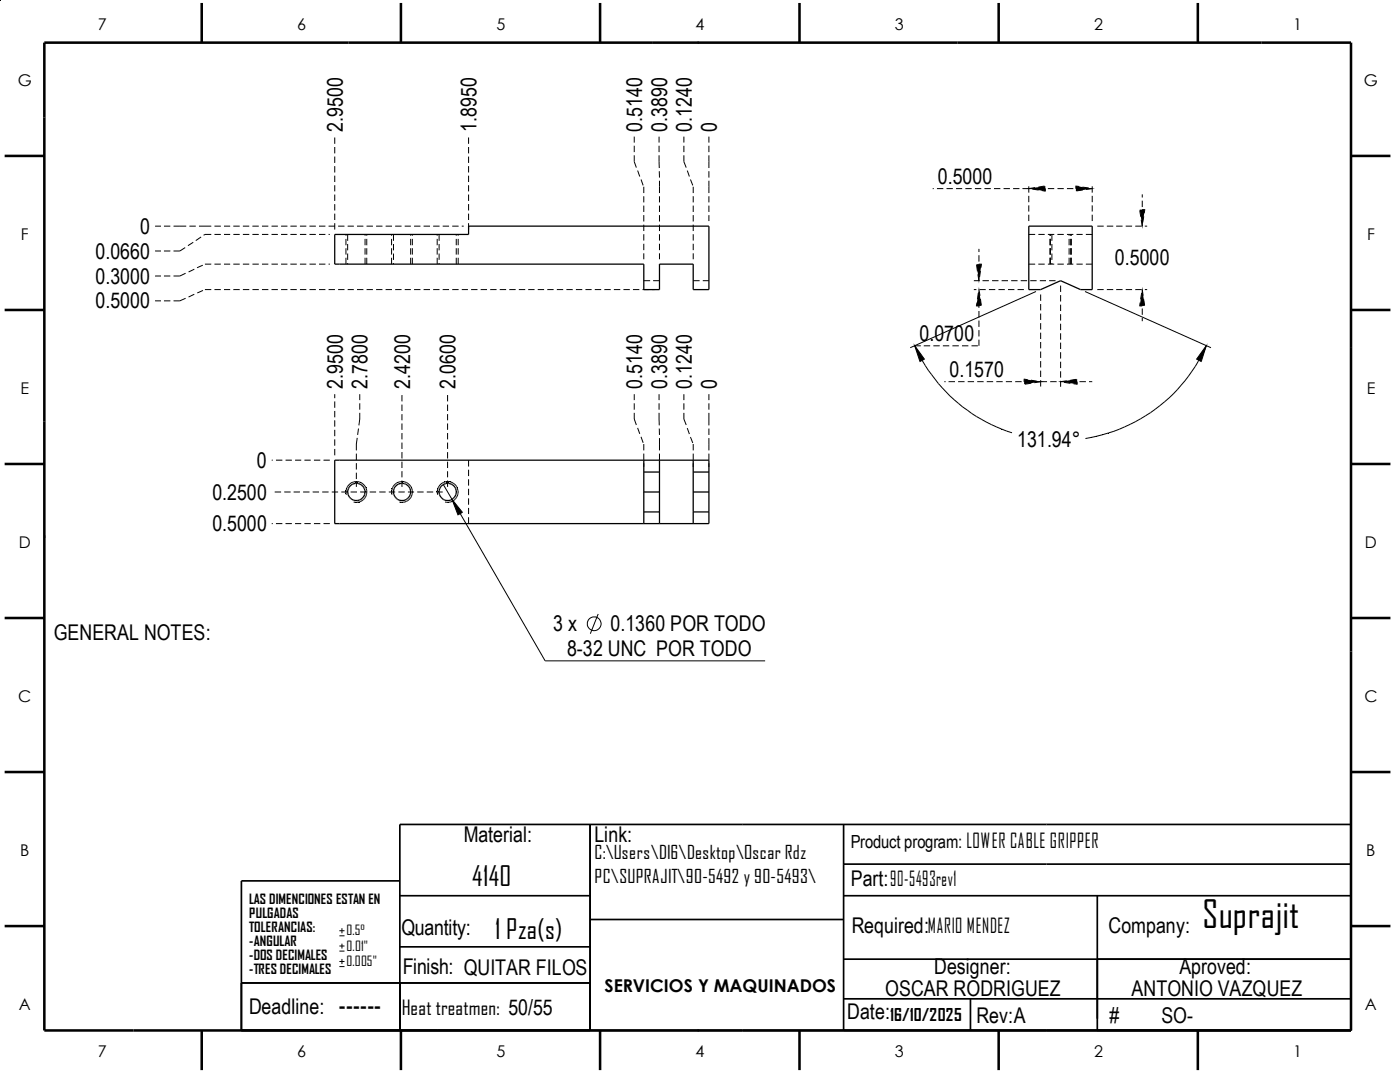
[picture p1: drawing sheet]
<svg xmlns="http://www.w3.org/2000/svg" width="279mm" height="216mm" viewBox="0 0 279 216" stroke-linecap="round" stroke-linejoin="round" font-family="sans-serif">
<g fill="#000">
<path d="M205.3 37.6l3.3-.5v1zM204.8 37.6l.5 .1zM204.8 37.6l.5-.1zM208.6 38.1l.1 .1zM214.6 37l.1 .1zM214.7 37.1l3.3 .5-3.3 .5zM218 37.5l.5 .1zM218 37.6h.5zM194.9 52.7h1l-.5 3.3zM195.4 57.8l.5 3.2h-1zM195.4 57.2v.6zM195.4 56v.6z"/>
<path d="M195.3 56l.1 .6zM195.9 52.7l.1-.1zM227.5 41.8h1l-.5 3.3zM228 57.8l.5 3.2h-1zM228 57.2v.6zM228 45.1v.6zM227.9 45.1l.1 .6zM228.5 41.8l.1-.1zM182.5 69l2 2.7-.9 .4zM182.3 68.5l.2 .5zM182.3 68.5l.3 .4zM183.6 72.1v.2z"/>
<path d="M184.5 71.7h.1zM185.9 74.8h-.1zM186.5 75.7l.1-.1zM188.8 78.2l-.1 .1zM194.8 61.1l.1-.1zM204.3 75.6h.1zM204.4 75.6l3.3 .6-3.3 .5zM207.7 76.1l.5 .1zM207.7 76.2h.5zM211.7 76.2l3.3-.6v1.1zM211.1 76.2h.6zM215 76.7l.1 .1z"/>
<path d="M227.3 61.1l.2-.1zM238.7 71.7h.1zM239.7 72.1l.1 .2zM240.7 69l-1 3.1-.9-.4zM241 68.5l-.3 .5zM241 68.5l-.2 .5zM69.3 98.1h.1zM69.3 98.4h.1zM69.4 97.4l.2 .1zM69.4 97.5h.2zM69.6 99l-.1 .1zM69.7 99.3l.1-.1z"/>
<path d="M69.8 96.9l.1 .1zM70 99.4l-.1 .2zM70.1 96.6v.2zM70 96.7l.1 .1zM70.1 99.7h.1zM70.3 96.5l.1 .1zM70.5 99.8v.1zM70.6 96.4l.1 .1zM70.8 99.9v.1zM71 96.3v.1zM71.1 99.9v.1zM71.3 96.3v.1z"/>
<path d="M71.4 99.9l.1 .1zM71.6 96.4v.1zM71.7 99.8l.1 .1zM71.9 96.5v.1zM72 99.7h.1zM72.2 96.7l-.1 .1zM72.2 96.6l-.1 .2zM72.3 99.4v.2zM72.3 97l.2-.1zM72.4 96.9l-.1 .1zM72.6 96.5l-.1 .1zM72.5 99.2l.1 .1z"/>
<path d="M72.6 97.2h.1zM72.6 99l.2 .1zM72.8 96.7l-.1 .1zM72.7 96.8l.1-.1zM72.7 97.5h.1zM72.7 97.5l.1-.1zM72.8 98.7l.1 .1zM72.8 98.7h.1zM72.8 98.4h.1zM72.8 97.8l.1-.1zM72.9 98.1h.1zM78.4 98.1h.1z"/>
<path d="M78.4 98.4h.1zM78.4 97.7l.2 .1zM78.5 98.7h.1zM78.5 97.4l.2 .1zM78.5 97.5h.2zM78.6 99h.1zM78.6 99.1l.1-.1zM78.8 99.3l.1-.1zM78.9 96.9l.1 .1zM79 99.6l.1-.2zM79.1 99.4l-.1 .2zM79.2 96.6v.2z"/>
<path d="M79.1 96.7l.1 .1zM79.4 96.5l.1 .1zM79.6 99.8v.1zM79.8 96.4v.1zM79.7 96.4l.1 .1zM79.9 99.9v.1zM80.1 96.3v.1zM80.2 99.9v.1zM80.4 96.3v.1zM80.6 99.9v.1zM80.7 96.4v.1zM80.9 99.8v.1z"/>
<path d="M81 96.5v.1zM81.1 99.7h.1zM81.3 96.7l-.1 .1zM81.3 96.6l-.1 .2zM81.4 99.4v.2zM81.5 97l.1-.1zM81.6 96.9l-.1 .1zM81.6 96.6l.1-.1zM81.6 99.2l.1 .1zM81.7 97.2h.1zM81.7 99l.2 .1zM81.9 96.7l-.1 .1z"/>
<path d="M81.8 96.8l.1-.1zM81.8 97.5h.2zM81.9 97.4l-.1 .1zM81.9 98.7l.1 .1zM81.9 98.7h.1zM81.9 97.8l.1-.1zM82 98.4h.1zM82 98.1h.1zM87.5 96.9l.1 .1zM87.5 98.1h.1zM87.5 98.4h.1zM87.5 97.7l.2 .1z"/>
<path d="M87.6 98.7h.1zM87.6 97.4l.2 .1zM87.6 97.5h.2zM87.7 99h.1zM87.7 99.1l.1-.1zM87.8 97.2h.1zM87.9 99.3l.1-.1zM88 96.9l.1 .1zM88.2 99.4l-.1 .2zM88.3 96.6v.2zM88.3 96.7v.1zM88.4 99.7h.1z"/>
<path d="M88.6 96.5v.1zM88.5 96.5l.1 .1zM88.7 99.8v.1zM88.9 96.4v.1zM89 99.9v.1zM89.2 96.3v.1zM89.3 99.9v.1zM89.5 96.3v.1zM89.7 99.9v.1zM89.8 96.4v.1zM90 99.8v.1zM90.1 96.5v.1z"/>
<path d="M90.2 99.7l2.1 2.5-.9 .5zM89.9 99.2l.3 .5zM90.2 99.7h.1zM90.4 96.7l-.1 .1zM90.4 96.6l-.1 .2zM90.5 99.4l.1 .2zM90.6 97l.1-.1zM90.7 96.9l-.1 .1zM90.7 99.2l.1 .1zM90.7 99.7l.1 .1zM90.8 97.2h.1zM90.8 99l.2 .1z"/>
<path d="M90.9 99.5l.1 .1zM90.9 97.5h.2zM90.9 97.5l.2-.1zM91 98.7l.1 .1zM91 98.7h.1zM91 97.8l.1-.1zM91.1 98.4h.1zM91.1 98.1h.1zM191.3 80.5l-.1 .1zM191.2 80.6l.1-.1zM193 81.8v.1zM228.6 83l.1 .1z"/>
<path d="M231.5 80.9l.1 .1zM91.4 102.7v.2zM92.3 102.2l.1 .1z"/>
</g>
<g fill="none" stroke="#000" stroke-width=".2">
<path d="M66.8 27.4v1.3M66.8 29.3v1.3M66.8 31.2v1.3M66.8 33.1v1.3M66.8 35.1v1.2M66.8 37v1.2M66.8 38.8v1.3M93.5 27.4v1.3M93.5 29.3v1.3M93.5 31.2v1.3M93.5 33.1v1.3M93.5 35.1v1.2"/>
<path d="M93.5 37v1.2M93.5 38.8v1.3M126.6 27.3v1.1M126.6 29.1v1.3M126.6 31v1.3l.4 1.1M127.3 34l.4 1.2M127.9 35.8l.5 1.2M128.5 37.3v1.2M128.5 39.2v1.2M131.5 27.3v1.1M131.5 29.1v1.3M131.5 31l.1 2.5"/>
<path d="M131.6 34.2v1.2M131.6 36.1v2.4M131.6 39.2v1.2M136.5 27.3v1.1M136.5 29.1v1.3M136.5 31v1.3l.4 1.1M137.2 34l.4 1.2M137.8 35.8l.5 1.2M138.3 37.3v1.2M138.3 39.2v1.2M141.5 27.3v1.1M141.5 29.1v1.3"/>
<path d="M141.5 31v2.5M141.5 34.2v1.2M141.5 36.1v2.4M141.5 39.2v1.2M186.1 37.6h.3M187 37.6h1.3M188.9 37.6h1.3M190.8 37.6h1.2M192.7 37.6h1.2M194.6 37.6h1.2M196.5 37.6h1.2M198.4 37.6h1.2"/>
<path d="M200.3 37.6h1.2M202.2 37.6h1.3M204 37.6h2.6M205.3 37.2v1.2M205.3 39.1v1.2M206 37.7l1.3 .2M206.6 37.4l-1.3 .2M207.2 37.6h1.3M208.4 37.1l-1.2 .2M208.6 37.6v.5l-.7-.1M209.1 37.6h1.3M211 37.6h1.3"/>
<path d="M212.9 37.6h1.3M214.8 37.6h1.3M215.4 37.2l-.7-.1v.6M216 37.3l1.3 .2M216.1 37.9l-1.3 .2M216.7 37.6h1.3M217.9 37.6h.1M218 37.2v1.2M218 39.1v1.2M218 37.6l-1.3 .2M228 38.8v.6M30.9 45.1h1.2"/>
<path d="M30.9 50.1h1.2M30.9 55.1h1.2M32.7 45.1h1.3M32.7 50.1h1.3M32.7 55.1h1.3M34.6 45.1h2.6M37 49.4l-1.1 .7h-1.3M37 54.5l-1.1 .6h-1.3M37 59.5l-1.1 .5h-1.3M37.8 45.1h1.3M38.6 48.3l-1.1 .7M38.8 53.7l-1.2 .6"/>
<path d="M38.8 58.7l-1.2 .6M39.7 45.1h2.5M40.1 47.3l-1 .7M40.5 52.9l-1.2 .5M40.5 58l-1.1 .5M40.9 52.7h1.3M40.9 57.8h1.3M42.2 46.8h-1.3l-.3 .1M42.8 45.1h1.3M42.8 46.8h1.3M42.8 52.7h1.3M42.8 57.8h1.3"/>
<path d="M44.7 45.1h1.2M44.7 46.8h1.2M44.7 52.7h1.2M44.7 57.8h1.2M46.6 45.1h1.2M46.6 46.8h1.2M46.6 52.7h1.2M46.6 57.8h1.2M48.5 45.1h1.2M48.5 46.8h1.2M48.5 52.7h1.2M48.5 57.8h1.2"/>
<path d="M50.4 45.1h1.2M50.4 46.8h1.2M50.4 52.7h1.2M50.4 57.8h1.2M52.3 45.1h1.3M52.3 46.8h1.3M52.3 52.7h1.3M52.3 57.8h1.3M54.2 45.1h1.3M54.2 46.8h1.3M54.2 52.7h1.3M54.2 57.8h1.3"/>
<path d="M56.1 45.1h1.3M56.1 46.8h1.3M56.1 52.7h1.3M56.1 57.8h1.3M58 45.1h1.2M58 46.8h1.2M58 52.7h1.2M58 57.8h1.2M59.9 45.1h1.2M59.9 46.8h1.2M59.9 52.7h1.2M59.9 57.8h1.2"/>
<path d="M61.8 45.1h1.2M61.8 46.8h1.2M61.8 52.7h1.2M61.8 57.8h1.2M63.7 45.1h1.2M63.7 46.8h1.2M63.7 52.7h1.2M63.7 57.8h1.2M65.6 45.1h1.2M65.6 46.8h.2M65.6 52.7h.2M65.6 57.8h1.2"/>
<path d="M66.8 40.7v1.3M66.8 42.6v1.3M66.8 44.5v1.3M67.5 45.1h1.2M67.5 57.8h1.2M69 46.8v.2M69 47.7v1.2M69 49.5v1.3M69 51.4v1.3M69.4 46.8v1.2M69.4 48.7v1.3M69.4 50.6v1.3"/>
<path d="M69.4 52.5v.2M69.4 45.1h1.2M69.4 57.8h1.2M71.2 45.1h1.3M71.2 57.8h1.3M72.9 46.8v.2M72.9 47.7v1.2M72.9 49.5v1.3M72.9 51.4v1.3M73.2 45.1h1.2M73.2 57.8h1.2M73.2 46.8v.2"/>
<path d="M73.2 47.7v1.2M73.2 49.5v1.3M73.2 51.4v1.3M75.1 45.1h1.2M75.1 57.8h1.2M77 45.1h1.2M77 57.8h1.2M78.1 46.8v.2M78.1 47.7v1.2M78.1 49.5v1.3M78.1 51.4v1.3M78.5 46.8v1.2"/>
<path d="M78.5 48.7v1.3M78.5 50.6v1.3M78.5 52.5v.2M78.9 45.1h1.2M78.9 57.8h1.2M80.8 45.1h1.2M80.8 57.8h1.2M82 46.8v.2M82 47.7v1.2M82 49.5v1.3M82 51.4v1.3M82.3 46.8v.2"/>
<path d="M82.3 47.7v1.2M82.3 49.5v1.3M82.3 51.4v1.3M82.6 45.1h1.3M82.6 57.8h1.3M84.5 45.1h1.3M84.5 57.8h1.3M86.4 45.1h1.3M86.4 57.8h1.3M87.2 46.8v.2M87.2 47.7v1.2M87.2 49.5v1.3"/>
<path d="M87.2 51.4v1.3M87.6 46.8v1.2M87.6 48.7v1.3M87.6 50.6v1.3M87.6 52.5v.2M88.3 45.1h1.3M88.3 57.8h1.3M90.3 45.1h1.2M90.3 57.8h1.2M91.1 46.8v.2M91.1 47.7v1.2M91.1 49.5v1.3"/>
<path d="M91.1 51.4v1.3M91.4 46.8v.2M91.4 47.7v1.2M91.4 49.5v1.3M91.4 51.4v1.3M92.2 45.1h.3M92.2 57.8h1.2M93.5 40.7v1.3M93.5 42.6v1.3M93.5 44.5v1.3M94 57.8h1.3M95.9 57.8h1.3"/>
<path d="M97.8 57.8h1.3M99.7 57.8h1.3M101.6 57.8h1.3M103.5 57.8h1.3M105.4 57.8h1.3M107.3 57.8h1.3M109.2 57.8h1.3M111.1 57.8h1.3M113 57.8h1.3M114.9 57.8h1.3M116.8 57.8h1.3M118.7 57.8h1.3"/>
<path d="M120.6 57.8h1.3M122.5 57.8h1.3M124.4 57.8h1.3M126.3 57.8h1.3M128.2 57.8h1.3M128.5 56h1.3M128.5 41v1.3M128.5 42.9v1.3M128.5 44.8v1.3M128.5 46.7v1.3M128.5 48.6v1.3M128.5 50.5v1.2"/>
<path d="M130.1 57.8h.5M130.3 56h1.3M131.6 41v1.3M131.6 42.9v1.3M131.6 44.8v1.3M131.6 46.7v1.3M131.6 48.6v1.3M131.6 50.5v1.2M138.3 56h1.3M138.3 41v1.3M138.3 42.9v1.3M138.3 44.8v1.3"/>
<path d="M138.3 46.7v1.3M138.3 48.6v1.3M138.3 50.5v1.2M140.3 56h1.2M141.5 41v1.3M141.5 42.9v1.2M194.4 56h1.1M194.4 57.8h.5M194.9 52.9l.2 1.2M195.2 54.7l.2 1.3v-1.3M195.2 58.5l-.1 1.2M195.3 52.7h.6l-.2 .7"/>
<path d="M195.4 49.7v.6M195.4 50.9v1.3M195.4 52.8v1.3M195.4 57.9l.2 1.1M195.4 58.3v1.2M195.5 57.8h1.2M195.7 59.6l.1 1.3M195.7 54.1l-.2 1.2M196.1 56h1.3M197.4 57.8h1.2M198 56h1.3M199.3 57.8h1.2"/>
<path d="M199.9 56h1.3M201.2 57.8h1.2M201.8 56h1.3M203.1 57.8h1.2M203.7 56h1.3M205.3 46.8h1.3M205.3 52.7h1.3M205.3 41v1.2M205.3 42.8v1.3M205.6 56h1.3M206.8 58.2l-25.1 11.2M207.2 46.8h1.3"/>
<path d="M207.2 52.7h1.3M207.5 56h1.2M207.7 58.8v1.2M209.1 46.8h1.3M209.1 52.7h1.3M209.4 56h1.3M209.6 46.8v.2M209.6 47.7v1.2M209.6 49.5v1.3M209.6 51.4v1.3M209.9 46.8v1.2M209.9 48.7v1.3"/>
<path d="M209.9 50.6v1.3M209.9 52.5v.2M211 46.8h1.3M211 52.7h1.3M211.7 57v1.3M211.7 58.9v1.3M212.9 46.8h1.3M212.9 52.7h1.3M213.4 46.8v.2M213.4 47.7v1.2M213.4 49.5v1.3M213.4 51.4v1.3"/>
<path d="M213.7 46.8v.2M213.7 47.7v1.2M213.7 49.5v1.3M213.7 51.4v1.3M214.8 46.8h1.3M214.8 52.7h1.3M216.5 58.2l25.2 11.2M216.7 46.8h1.3M216.7 52.7h1.3M218 41v1.2M218 42.8v1.3M219 45.1h1.3"/>
<path d="M219 57.8h1.3M220.9 45.1h1.3M220.9 57.8h1.3M222.8 45.1h1.2M222.8 57.8h1.2M224.7 45.1h1.2M224.7 57.8h1.2M226.6 45.1h1.2M226.6 57.8h1.2M227.5 42l.2 1.3M227.8 43.9l.2 1.2v-1.2M227.8 58.5l-.2 1.2"/>
<path d="M227.9 41.8h.6l-.2 .7M228 40v1.3M228 42v1.2M228 57.8v1.3M228 59.7v1.2M228 57.8l.1 1.2M228 57.8l-.1 .1M228.2 59.6l.2 1.3M228.3 43.2l-.3 1.2M228.5 45.1h.4M228.5 57.8h.4M30.9 60h1.2"/>
<path d="M32.7 60h1.3M66.8 78.7v.8M71.8 78.7v1.1M80.2 78.8v1.3M89.3 78.8v1.3M126.6 78.7v1.1M131.5 78.7v1.1M136.5 78.7v1.1M141.5 78.7v1.1M182.5 69h1.3M182.5 69a31.6 31.6 0 0 0 19.5 17.4M182.5 69l2 2.7-.9 .4z"/>
<path d="M184.4 69h1.2M186.3 69h1.2M188.2 69h1.2M188.5 76.2h.2M189.3 76.2h1.3M190.1 69h1.2M191.2 76.2h1.3M192 69h1.3M193.1 76.2h1.3M193.9 69h1.3M195 60.4l-.1 .6h.5M195 76.2h1.3"/>
<path d="M195.4 60.2v1.2M195.4 62.1v1.2M195.4 64v1.2M195.4 65.9v1.2M195.4 67.8v1.2M196.9 76.2h1.3M198.8 76.2h1.3M200.7 76.2h1.3M202.6 76.2h1.3M204.5 76.2h1.3M205.1 75.8l-.7-.2v.6M205.7 75.9l1.3 .2"/>
<path d="M205.8 76.5l-1.2 .2M206.4 76.2h2.6M207.7 60.7v1.2M207.7 62.6v1.2M207.7 64.5v1.2M207.7 66.4v1.2M207.7 68.2v1.3M207.7 70.1v1.3M207.7 72.1v1.2M207.7 74v1.2M207.7 75.9v1.2M207.7 76.2l-1.3 .2"/>
<path d="M209.6 76.2h1.3M211.5 76.2h1.4M211.7 60.8v1.3M211.7 62.7v1.3M211.7 64.6v1.3M211.7 66.5v1.3M211.7 68.4v1.2M211.7 70.3v1.2M211.7 72.2v1.2M211.7 74.1v1.3M211.7 76v1.2M212.3 76.3l1.3 .2"/>
<path d="M212.9 76l-1.1 .2M213.6 76.2h1.2M214.8 75.7l-1.3 .2M215 76.2v.5l-.8-.1M215.4 76.2h1.3M217.3 76.2h.7M227.5 60.4v.6h.5M228 61.6v1.2M228 63.5v.6M240.7 69a31.8 31.8 0 0 1-24.1 18.5M240.7 69l-1 3.1-.9-.4zM54.2 91.8h.2"/>
<path d="M54.8 98.2h1.3M55.1 91.8h1.2M56.7 98.2h1.3M57 91.8h1.3M58.6 98.2h1.3M58.9 91.8h1.2M60.5 98.2h1.3M60.7 91.8h1.3M62.4 98.2h1.3M62.7 91.8h1.2M64.3 98.2h1.3M64.6 91.8h1.2"/>
<path d="M66.2 98.2h1.3M66.8 80.1v1.3M66.8 82v1.3M66.8 83.9v1.2M66.8 85.8v1.2M66.8 87.7v1.2M66.8 89.6v1.2M68.1 98.2h1.3M69.1 98.7a2.07 2.07 0 0 1 1.8-2.6 2.07 2.07 0 0 1 2.3 2.3 2.07 2.07 0 0 1-2.6 1.8M70 98.2h1.2M71.1 90.5v1.3M71.1 92.4v1.3"/>
<path d="M71.1 94.3v1.3M71.1 96.2v1M71.3 87.4l-.2 2.5M71.5 85.5l-.1 1.3M71.8 80.5v1.2M71.8 82.4l-.2 2.5M71.9 98.2h1.3M73.8 98.2h1.3M75.7 98.2h1.3M77.6 98.2h1.3M78.2 98.7a2.07 2.07 0 0 1 1.8-2.6 2.07 2.07 0 0 1 2.3 2.2 2.07 2.07 0 0 1-2.6 1.9M79.5 98.2h1.3"/>
<path d="M80.2 80.7v1.3M80.2 82.6v1.3M80.2 84.5v1.3M80.2 86.4v1.3M80.2 88.3v1.3M80.2 90.2v1.3M80.2 92.1v1.3M80.2 94v1.2M80.2 95.9v1.3M81.4 98.2h1.2M83.3 98.2h1.2M85.2 98.2h1.2"/>
<path d="M87.1 98.2h1.2M87.3 98.7a2.08 2.08 0 0 1 1.8-2.6 2.08 2.08 0 0 1 2.3 2.2 2.08 2.08 0 0 1-2.6 1.9M88.5 96.7l1.7 3M89.3 80.7v1.3M89.3 82.6v1.3M89.3 84.5v1.3M89.3 86.4v1.3M89.3 88.3v1.3M89.3 90.2v1.3M89.3 92.1v1.3M89.3 94v1.2M89.3 95.9v1.3"/>
<path d="M90.2 99.7l18.6 32.2h43.9M90.2 99.7l2.1 2.5-.9 .5zM93.5 91.8v1.3M93.5 93.7v1.3M93.5 95.6v1.3M93.5 97.5v1.3M93.5 99.4v1.3M126.6 80.5v1.2M126.6 82.4v1.2l.4 1.2M127.3 85.4l.4 1.2M127.9 87.2l.5 1.1M128.5 88.6v1.3"/>
<path d="M128.5 90.5v1.3M128.5 92.4v.8M131.5 80.5v1.2M131.5 82.4l.1 2.5M131.6 85.5v1.3M131.6 87.4v2.5M131.6 90.5v1.3M131.6 92.4v.8M136.5 80.5v1.2M136.5 82.4v1.2l.4 1.2M137.2 85.4l.4 1.2M137.8 87.2l.5 1.2"/>
<path d="M138.3 88.6v1.3M138.3 90.5v1.3M138.3 92.4v.8M141.5 80.5v1.2M141.5 82.4v2.5M141.5 85.5v1.3M141.5 87.4v2.5M141.5 90.5v1.3M141.5 92.4v.8M54.2 104.5h.2M55.1 104.5h1.2M57 104.5h1.3"/>
<path d="M58.9 104.5h1.2M60.7 104.5h1.3M62.7 104.5h1.2M64.6 104.5h1.2M93.5 101.3v1.3M93.5 103.2v1.3M119.4 122.5l-1.6 3.9M67.7 186.7h1M67.7 185.7h1M67.7 189.8h1M67.7 188.8h1M67.7 192.9h1"/>
<path d="M67.7 191.9h1M68.2 185.2v1M68.2 188.3v1M68.2 191.3v1.1"/>
<circle cx="118.6" cy="124.5" r="1.38"/>
</g>
<g fill="none" stroke="#000" stroke-width=".51">
<path d="M8.8 8.5h260.8v197.1h-260.8zM40.3 .6v7.9M80 .6v7.9M119.8 .6v7.9M159.6 .6v7.9M199.3 .6v7.9M239.1 .6v7.9M.9 31.1h7.9M269.6 31.1h7.9M.9 61.8h7.9M269.6 61.8h7.9M.9 92.6h7.9"/>
<path d="M269.6 92.6h7.9M269.6 107.1h.1M.9 123.3h7.9M269.6 123.3h7.9M.9 154.1h7.9M269.6 154.1h7.9M.9 184.8h7.9M269.6 184.8h7.9M40.3 205.6v7.9M80 205.6v7.9M119.8 205.6v7.9M159.6 205.6v7.9"/>
<path d="M199.3 205.6v7.9M239.1 205.6v7.9"/>
</g>
<g fill="none" stroke="#000" stroke-width=".34">
<path d="M79.8 175.8h-31.6v29.8h221.4v-41.1h-189.8v41.1M79.8 178.7h38M117.8 164.5v41.1M168.4 164.5v41.1M168.4 178.7h101.2M168.4 172.4h101.2M219 178.7v26.9M48.2 196.1h69.6M79.8 188.9h38M117.8 183.5h50.6M168.4 191.4h101.2M168.4 199.3h101.2"/>
<path d="M193.7 199.3v6.3"/>
</g>
<g fill="none" stroke="#000" stroke-width=".25">
<path d="M66.8 46.8h26.7v-1.7h48v12.7h-3.2v-5.1h-6.7v5.1h-3.1v-5.1h-61.7zM205.3 45.1h12.7v12.7h-2.4l-3.9-1.8-4 1.8h-2.4zM66.8 91.8h74.7v12.7h-74.7zM128.5 91.8v12.7M128.5 98.2h3.1M128.5 94.2h3.1M131.6 91.8v12.7M138.3 91.8v12.7M138.3 98.2h3.2M138.3 94.2h3.2M128.5 102.2h3.1M138.3 102.2h3.2"/>
<circle cx="71.1" cy="98.2" r="1.73"/>
<circle cx="80.2" cy="98.2" r="1.73"/>
<circle cx="89.3" cy="98.2" r="1.72"/>
</g>
<text font-size="7.5" x="240" y="185.2">Suprajit</text>
<g font-size="5.4">
<text x="94.2" y="176.8">4140</text>
<text x="98.8" y="187.4">1 Pza(s)</text>
</g>
<g font-size="4.3">
<text x="68.4" y="26.3" transform="rotate(-90 68.4 26.3)">2.9500</text>
<text x="95.1" y="26.3" transform="rotate(-90 95.1 26.3)">1.8950</text>
<text x="128.1" y="26.3" transform="rotate(-90 128.1 26.3)">0.5140</text>
<text x="133.1" y="26.3" transform="rotate(-90 133.1 26.3)">0.3890</text>
<text x="138.1" y="26.3" transform="rotate(-90 138.1 26.3)">0.1240</text>
<text x="143" y="26.3" transform="rotate(-90 143 26.3)">0</text>
<text x="187.2" y="36.7">0.5000</text>
<text x="28" y="46.7">0</text>
<text x="19.1" y="51.6">0.0660</text>
<text x="222.5" y="53">0.5000</text>
<text x="19.1" y="56.6">0.3000</text>
<text x="19.1" y="61.6">0.5000</text>
<text x="183.5" y="68.1">0.0700</text>
<text x="68.4" y="77.6" transform="rotate(-90 68.4 77.6)">2.9500</text>
<text x="73.4" y="77.6" transform="rotate(-90 73.4 77.6)">2.7800</text>
<text x="81.8" y="77.6" transform="rotate(-90 81.8 77.6)">2.4200</text>
<text x="90.9" y="77.6" transform="rotate(-90 90.9 77.6)">2.0600</text>
<text x="128.1" y="77.6" transform="rotate(-90 128.1 77.6)">0.5140</text>
<text x="133.1" y="77.6" transform="rotate(-90 133.1 77.6)">0.3890</text>
<text x="138.1" y="77.6" transform="rotate(-90 138.1 77.6)">0.1240</text>
<text x="143" y="77.6" transform="rotate(-90 143 77.6)">0</text>
<text x="189.5" y="75.2">0.1570</text>
<text x="203" y="89.3">131.94°</text>
<text x="51.3" y="93.3">0</text>
<text x="42.4" y="99.7">0.2500</text>
<text x="42.4" y="106">0.5000</text>
<text x="110.4" y="126">3 x</text>
<text x="121.8" y="126">0.1360 POR TODO</text>
<text x="10.7" y="127.8">GENERAL NOTES:</text>
<text x="113.2" y="130.9">8-32 UNC POR TODO</text>
<text x="92.5" y="168.1">Material:</text>
<text x="118.7" y="168.1">Link:</text>
<text x="169.8" y="176.8">Part:90-5493rev1</text>
<text x="80.1" y="186.6">Quantity:</text>
<text x="170" y="186.2">Required:MARIO MENDEZ</text>
<text x="221.2" y="186.2">Company:</text>
<text x="80.4" y="194.4">Finish: QUITAR FILOS</text>
<text x="186.4" y="194.4">Designer:</text>
<text x="235.4" y="194.4">Aproved:</text>
<text x="49.7" y="202.3">Deadline: ------</text>
<text x="169.1" y="203.4">Date:</text>
<text x="176.7" y="198.7">OSCAR RODRIGUEZ</text>
<text x="225.8" y="198.7">ANTONIO VAZQUEZ</text>
<text x="194.9" y="204.1">Rev:A</text>
<text x="221.5" y="204.1">#</text>
<text x="231.8" y="204.1">SO-</text>
</g>
<text font-size="4" x="80.2" y="202.4">Heat treatmen: 50/55</text>
<g font-size="3.7">
<text x="118.7" y="171.4">C:\Users\DI6\Desktop\Oscar Rdz</text>
<text x="118.7" y="176.3">PC\SUPRAJIT\90-5492 y 90-5493\</text>
</g>
<text font-size="3.6" x="169.8" y="169.2">Product program: LOWER CABLE GRIPPER</text>
<text font-size="3.5" x="120.6" y="198">SERVICIOS Y MAQUINADOS</text>
<text font-size="3.4" x="177.7" y="203.7">16/10/2025</text>
<g font-size="3.2">
<text x="19.5" y="5.9">7</text>
<text x="59.3" y="5.9">6</text>
<text x="99.1" y="5.9">5</text>
<text x="138.8" y="5.9">4</text>
<text x="178.6" y="5.9">3</text>
<text x="218.4" y="5.9">2</text>
<text x="258.1" y="5.9">1</text>
<text x="3.6" y="17.1">G</text>
<text x="272.2" y="17.1">G</text>
<text x="4.1" y="47.9">F</text>
<text x="272.8" y="47.9">F</text>
<text x="4.1" y="78.6">E</text>
<text x="272.8" y="78.6">E</text>
<text x="3.7" y="109.3">D</text>
<text x="272.4" y="109.3">D</text>
<text x="3.6" y="140.1">C</text>
<text x="272.3" y="140.1">C</text>
<text x="4" y="170.8">B</text>
<text x="272.7" y="170.8">B</text>
<text x="3.8" y="201.5">A</text>
<text x="272.4" y="201.5">A</text>
<text x="19.5" y="210.9">7</text>
<text x="59.3" y="210.9">6</text>
<text x="99.1" y="210.9">5</text>
<text x="138.8" y="210.9">4</text>
<text x="178.6" y="210.9">3</text>
<text x="218.4" y="210.9">2</text>
<text x="258.1" y="210.9">1</text>
</g>
<g font-size="2.7">
<text x="49.7" y="183.2">PULGADAS</text>
<text x="49.7" y="180.4">LAS DIMENCIONES ESTAN EN</text>
<text x="49.7" y="191.6">-DOS DECIMALES</text>
<text x="49.7" y="188.8">-ANGULAR</text>
<text x="49.7" y="186">TOLERANCIAS:</text>
<text x="69.1" y="189.7">0.01&quot;</text>
<text x="69.1" y="186.6">0.5°</text>
<text x="49.7" y="194.4">-TRES DECIMALES</text>
<text x="69.1" y="192.8">0.005&quot;</text>
</g>
</svg>
